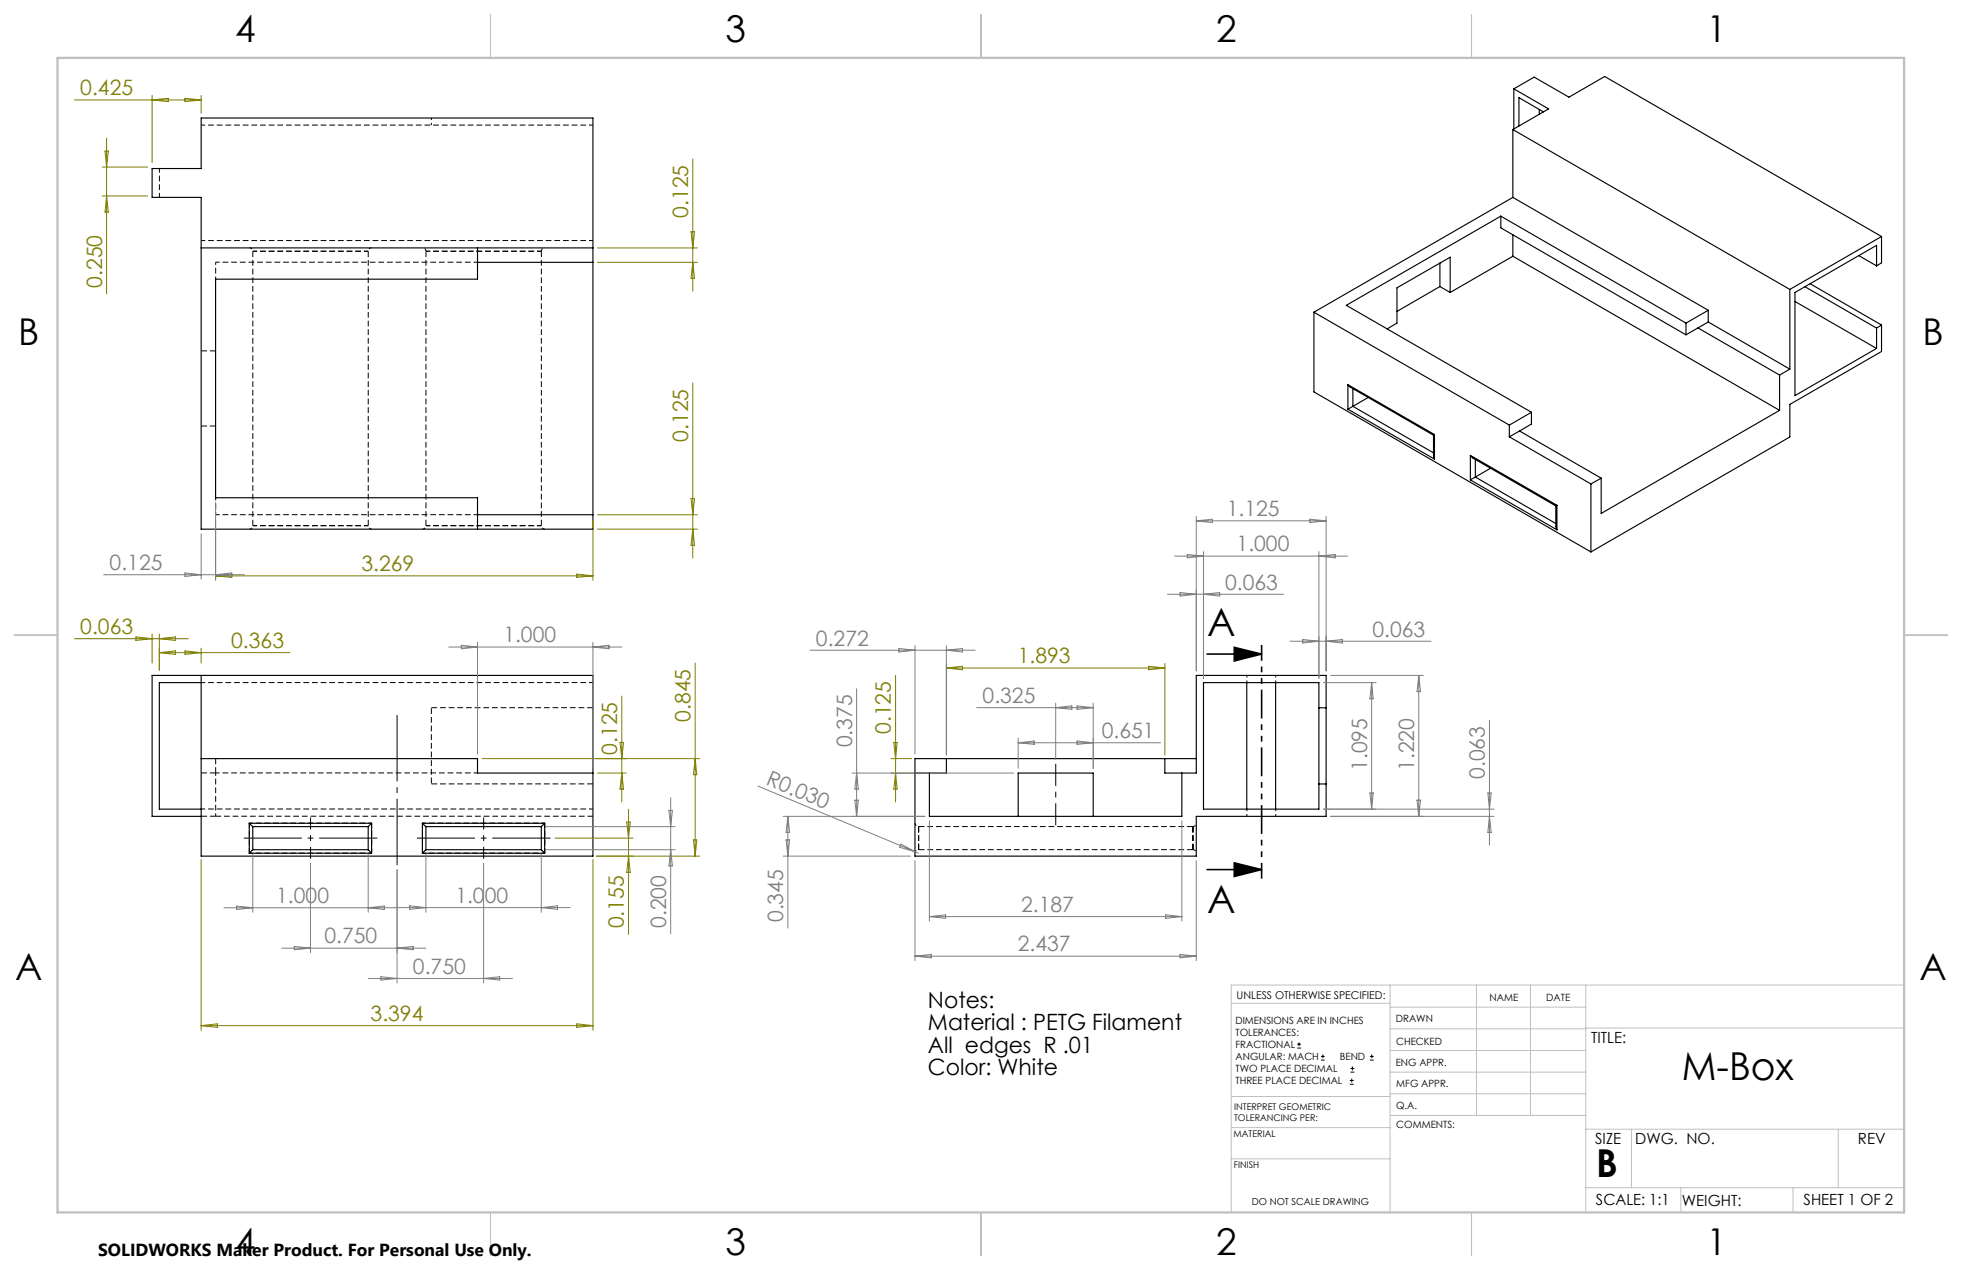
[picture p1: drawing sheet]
<svg xmlns="http://www.w3.org/2000/svg" width="432mm" height="279mm" viewBox="0 0 432 279" stroke-linecap="round" stroke-linejoin="round" font-family="sans-serif">
<path d="M47.5 179.6h83" fill="none" stroke="#000" stroke-width=".22" stroke-dasharray="1.3 .6" stroke-dashoffset=".1" stroke-linecap="butt"/>
<path d="M130.5 27.5h-86.2M47.5 57.7h57.6M130.5 52.9h-86.2M47.5 113.2h57.6M130.5 150.2h-86.2M44.3 178h86.2M47.5 170h57.6" fill="none" stroke="#000" stroke-width=".22" stroke-dasharray="1.3 .6" stroke-dashoffset=".4" stroke-linecap="butt"/>
<g fill="none" stroke="#000" stroke-width=".22" stroke-dasharray="1.3 .6" stroke-dashoffset=".6" stroke-linecap="butt">
<path d="M54.9 54.5a.76 .76 0 0 1 .7 .8M81.8 54.5a.76 .76 0 0 0-.8 .8M93.7 55.3a.76 .76 0 0 0-.7-.8M119.1 55.3a.76 .76 0 0 1 .8-.8M54.9 116.4a.76 .76 0 0 0 .7-.8M81.8 116.4a.76 .76 0 0 1-.8-.8M93 116.4a.76 .76 0 0 0 .7-.8M119.9 116.4a.76 .76 0 0 1-.8-.8M47.5 170v9.6M201.4 181.1a.76 .76 0 0 0 .8 .7M201.4 187.7a.76 .76 0 0 1 .8-.8M262.5 186.9a.76 .76 0 0 1 .8 .8"/>
<path d="M262.5 181.8a.76 .76 0 0 0 .8-.7"/>
</g>
<g fill="none" stroke="#000" stroke-width=".22" stroke-dasharray="1.3 .6" stroke-linecap="butt">
<path d="M44.3 77.2h3.2M44.3 93.7h3.2M55.6 115.6v-60.3M81 115.6v-60.3M93.7 115.6v-60.3M119.1 115.6v-60.3M94.9 155.7h35.6M44.3 170h3.2M44.3 179.6h3.2M47.5 166.9v3.1M94.9 172.5h35.6M202.2 186.9v-5.1"/>
<path d="M202.2 181.8h60.3M202.2 186.9h60.3M202.2 181.8v5.1M262.5 181.8v5.1M262.5 186.9v-5.1"/>
</g>
<path d="M54.9 187.7h26.9M81.8 181.1h-26.9M93 187.7h26.9M119.9 181.1h-26.9" fill="none" stroke="#000" stroke-width=".22" stroke-dasharray="1.3 .6" stroke-dashoffset=".5" stroke-linecap="butt"/>
<path d="M54.9 181.1v6.6M81.8 187.7v-6.6M93 181.1v6.6M119.9 187.7v-6.6" fill="none" stroke="#000" stroke-width=".22" stroke-dasharray="1.3 .6" stroke-dashoffset=".2" stroke-linecap="butt"/>
<path d="M94.9 155.7v16.8" fill="none" stroke="#000" stroke-width=".22" stroke-dasharray="1.3 .6" stroke-dashoffset="-.1" stroke-linecap="butt"/>
<g fill="none" stroke="#000" stroke-width=".25">
<path d="M333.2 19.5l7.6 4.5-7.8 4.5M333.2 19.5l4.4-2.5 7.7 4.4 7.9-4.6 60.9 35.2M333.2 19.5v8.9M44.3 26h86.2v90.4h-86.2v-73h-10.8v-6.3h10.8zM333 28.5l60.9 35.2M333 28.5v14.9M338.8 24.1v1M339.7 24.6l-5.4-3.1v6.2M44.3 54.5h86.2M105.1 54.5v6.9h-57.7v48.1h57.7v6.9M105.1 57.7h25.4M316.9 57.9v5.1"/>
<path d="M330.3 47.6l40.8 23.5M330.3 47.6l-34 19.6 40.7 23.5M330.3 47.6v2.5l40.8 23.6M333 56.4l-13.8 7.9M333 56.4l58.7 33.9M333 43.4l-43.8 25.3M333 43.4l43 24.9M333 51.6v4.8M409.1 56.2l3.9 2.3M413 58.5v-4.5l-18 10.3v22.7l18-10.3M414.1 52l-20.2 11.7M414.1 52v5.8l-1.1 .7"/>
<path d="M289.2 68.7v17.5l60.9 35.2M289.2 68.7l43 24.8M316.9 63l-9.5 5.5M316.9 63l2.3 1.3M319.2 64.3v-7.7l-11.8 6.7v7.8l-2.1 1.3M371.1 71.1v2.6M373.7 72.1l18 10.4M373.7 72.1l-2.6 1.6M376 68.3l-4.9 2.8M376 70.8l17.9 10.4M376 68.3v2.5M376 70.8l-2.3 1.3"/>
<path d="M393.9 63.7v17.5M395 66.3l18 10.4M397.2 63.1l15.8 9.1M398.4 62.4l15.7 9.1M413 72.2v4.5M414.1 71.5v5.8l-20.2 11.7v7.1l-43.8 25.3M414.1 71.5l-1.1 .7M296.7 84.6l.5 .6 18.3 10.5M296.7 84.6l19 11M296.7 84.6v5.4M296.7 90l19 11M297.7 89.4l-1 .6"/>
<path d="M297.7 89.4l17.8 10.2M297.7 85.5v3.9M301.1 87.5l-3.4 1.9M315.5 95.7v4.7l.2 .6M315.7 95.6l-.2 .1M315.7 95.6v5.4M332.2 93.5v2.6M332.2 96.1l17.9 10.4M334.4 94.8l18 10.4M334.4 94.8l-2.2 1.3M337 90.7v2.6l-2.6 1.5M337 90.7l-4.8 2.8"/>
<path d="M391.7 90.3l-39.3 22.7v-7.8M391.7 82.5v7.8M393.9 81.2l-2.2 1.3M105.1 113.2h25.4M323.6 100.2l.5 .6 18.3 10.5M323.6 100.2l19.1 11M323.6 100.2v5.4M323.6 105.6l19.1 11M324.7 105l-1.1 .6M324.7 105l17.7 10.2M324.7 101.1v3.9M328 103l-3.3 2"/>
<path d="M342.4 111.3v4.5l.3 .8M342.7 111.2l-.3 .1M342.7 111.2v5.4M350.1 106.5v14.9M352.4 105.2l-2.3 1.3M44.3 148.6v39.7h86.2v-39.7h-97v31h10.8M44.3 150.2h-9.2v27.8h9.2M264.9 150.2h25.4v27.8h-25.4zM274.4 150.2v27.8M280.7 150.2v27.8M290.3 155.7h1.6M44.3 166.9h60.8v3.2h25.4"/>
<path d="M204.5 170.1v9.5h55.6v-9.5M208.3 166.9v3.2h-6.9M224.1 179.6v-9.5h16.5v9.5M256.4 166.9v3.2h6.9v-21.5h28.6v31h-28.6v8.7h-61.9v-21.4h61.9M290.3 172.5h1.6M54.9 181.1l.7 .8M54.9 181.1h26.9M54.9 181.1v6.6M54.9 187.7h26.9M55.6 186.9l-.7 .8M55.6 181.9v5M55.6 181.9h25.4"/>
<path d="M55.6 186.9h25.4M81 186.9l.8 .8M81 181.9v5M81.8 181.1l-.8 .8M81.8 181.1v6.6M93 181.1l.7 .8M93 181.1h26.9M93 187.7h26.9M93 181.1v6.6M93.7 186.9l-.7 .8M93.7 181.9h25.4M93.7 186.9h25.4"/>
<path d="M93.7 181.9v5M119.1 186.9l.8 .8M119.1 181.9v5M119.9 181.1l-.8 .8M119.9 181.1v6.6"/>
</g>
<path d="M94.9 25.9v1.6M274.4 150.2v-1.6M280.8 148.6v1.6M274.4 179.6v-1.6M280.8 178v1.6" fill="none" stroke="#000" stroke-width=".22" stroke-dasharray="1.3 .6" stroke-dashoffset=".8" stroke-linecap="butt"/>
<path d="M35.1 37v6.4M55.6 55.3h25.4M81 55.3h-25.4M93.7 55.3h25.4M119.1 55.3h-25.4M55.6 115.6h25.4M81 115.6h-25.4M93.7 115.6h25.4M119.1 115.6h-25.4" fill="none" stroke="#000" stroke-width=".22" stroke-dasharray="1.3 .6" stroke-dashoffset=".3" stroke-linecap="butt"/>
<path d="M47.5 57.7v3.7M47.5 109.5v3.7" fill="none" stroke="#000" stroke-width=".22" stroke-dasharray="1.3 .6" stroke-dashoffset=".7" stroke-linecap="butt"/>
<path d="M265.6 143.9h12M271.6 142.4l6 1.5-6 1.5zM265.6 191.3h12M271.6 189.8l6 1.5-6 1.5z" fill="none" stroke="#000" stroke-width=".35"/>
<path d="M68.3 188.9v-9.1M106.4 188.9v-9.1" fill="none" stroke="#000" stroke-width=".22" stroke-dasharray="15.2 1.3 1.3 1.3" stroke-dashoffset="12.6" stroke-linecap="butt"/>
<path d="M53.6 184.4h29.4M91.7 184.4h29.4" fill="none" stroke="#000" stroke-width=".22" stroke-dasharray="15.2 1.3 1.3 1.3" stroke-dashoffset="2.4" stroke-linecap="butt"/>
<path d="M87.4 190.3v-33" fill="none" stroke="#000" stroke-width=".22" stroke-dasharray="15.2 1.3 1.3 1.3" stroke-dashoffset=".6" stroke-linecap="butt"/>
<g fill="none" stroke="#808000" stroke-width=".22">
<path d="M16.4 22h27.9M22.5 36.8h10M23.1 33.2h.7l-.3 3.6zM23.5 30.4v34.2M33.5 21v14.8M33.5 22l3.5-.4v.8zM40.7 21.6l3.6 .4-3.6 .4zM44.3 21v3.9M152.5 35v29.1M22.5 43.1h10M23.5 43.1l.3 3.6h-.7zM131.5 54.5h22"/>
<path d="M131.5 57.7h22M152.1 51h.8l-.4 3.5zM152.5 57.7l.4 3.5h-.8zM152.5 84.3v38.5M47.4 114.3v13.4M130.5 114.5v13.2M131.5 113.2h22M131.5 116.4h22M152.1 109.7h.8l-.4 3.5zM152.5 116.4l.4 3.6h-.8zM33.5 139.5v6.4M35.1 139.5v8"/>
<path d="M47.4 126.7h83.1M47.4 126.7l3.6-.4v.7zM126.9 126.3l3.6 .4-3.6 .3zM16.4 140.5h25M29.9 140.1l3.6 .4-3.6 .4zM35.1 140.5l3.5-.4v.8zM35.1 143.6l3.5-.4v.8zM35.1 143.6h28.7M40.7 143.2l3.6 .4-3.6 .4zM44.3 142.6v3.3M136.8 153.1v23.3M153 145.9v42.4"/>
<path d="M197.1 148.6v27.8M208.3 145.9v20.2M208.3 147h48.1M208.3 147l3.5-.4v.8zM252.8 146.6l3.6 .4-3.6 .4zM256.4 145.9v20.2M106.1 166.9h47.9M131.5 170.1h6.3M136.5 163.3h.7l-.4 3.6zM136.8 170.1l.4 3.5h-.7zM138.3 178v27.6M153 166.9l.4 3.5h-.8z"/>
<path d="M196.1 170.1h7.5M196.1 166.9h4.5M196.7 163.3h.7l-.3 3.6zM197.1 170.1l.3 3.5h-.7zM44.3 189.1v37.6M122.1 184.4h17.2M130.5 189.1v37.6M131.2 188.3h22.8M137.9 180.8h.8l-.4 3.6zM138.3 188.3l.4 3.6h-.8zM152.6 184.8h.8l-.4 3.5zM44.3 225.6h86.2"/>
<path d="M44.3 225.6l3.5-.4v.8zM126.9 225.2l3.6 .4-3.6 .4z"/>
</g>
<g fill="none" stroke="#808080" stroke-width=".22">
<path d="M44.3 117.4v10M47.4 110.5v16.9M263.3 113.6v34M263.3 114.6h28.6M263.3 114.6l3.5-.4v.8zM288.3 114.2l3.6 .4-3.6 .4zM291.9 113.6v34M22.8 126.4h31M40.7 126l3.6 .4-3.6 .4zM47.4 126.4l3.6-.4v.8zM256.9 130.7h25.6M258.5 122.3h38.1"/>
<path d="M259.7 130.4l3.6 .3-3.6 .4zM261.3 122l3.6 .3-3.6 .4zM264.9 121.4v27.8M264.9 130.7l3.5-.3v.7zM290.3 121.4v27.8M290.3 122.3l3.5-.3v.7zM98.7 142.3h38.1M101.5 142l3.6 .3-3.6 .4zM105.1 141.3v24.6M130.5 141.3v27.8M130.5 142.3l3.5-.3v.7zM178.3 143.1h36.3"/>
<path d="M188.5 151.5v28.1M197.8 142.7l3.6 .4-3.6 .3zM201.4 142.1v23.8M208.3 142.1v23.8M208.3 143.1l3.5-.4v.7zM214.9 155.7h25.7M232.3 154.7v12.4M232.3 155.7l3.6-.4v.8zM237 155.3l3.6 .4-3.6 .4zM240.6 154.7v14.4M283.9 141.1h31.1M286.7 140.7l3.6 .4-3.6 .4z"/>
<path d="M291.3 150.2h11.6M291.9 141.1l3.5-.4v.8zM292.8 148.6h20.5M301.9 150.2v27.8M301.9 150.2l.3 3.5h-.7zM312.2 148.6v31M312.2 148.6l.4 3.6h-.7zM327.8 158.5v27.4M147.2 178.3h.8l-.4 3.6zM147.6 175.5v30M166.8 172.9l34.6 14.5M172.4 179.6h31.2"/>
<path d="M173.4 179.6v24.6M173.4 179.6l.4 3.5h-.8zM187.5 170.1h35.6M188.1 176h.8l-.4 3.6zM188.5 170.1l.4 3.5h-.8zM224.1 162.4v6.7M224.1 163.4h31.3M224.1 163.4l3.5-.4v.8zM237 163l3.6 .4-3.6 .4zM291.3 178h37.5M292.8 179.6h36M301.5 174.4h.7l-.3 3.6z"/>
<path d="M311.9 176h.7l-.4 3.6zM327.4 174.4h.8l-.4 3.6zM327.8 179.6l.4 3.5h-.8zM49.3 199.7h38.1M52.1 199.3l3.5 .4-3.5 .4zM55.6 187.9v12.8M68.3 189.9v19.7M81 187.9v12.8M81 199.7l3.6-.4v.8zM87.4 199.7h38.1M87.4 191.3v25M90.2 199.3l3.5 .4-3.5 .4z"/>
<path d="M93.7 187.9v12.8M106.4 189.9v26.4M119.1 187.9v12.8M119.1 199.7l3.6-.4v.8zM120.1 181.9h28.5M120.1 186.9h28.5M147.6 186.9l.4 3.6h-.8zM172.4 188.3h28M173 184.8h.8l-.4 3.5zM198.3 185.7l3.1 1.7-3.4-1zM201.4 189.3v22M201.4 187.4l.7 .3"/>
<path d="M204.5 180.6v22M260.1 180.6v22M263.3 189.3v22M62 208.6h31.7M64.8 208.2l3.5 .4-3.5 .4zM81 215.3h31.8M83.8 214.9l3.6 .4-3.6 .3zM87.4 208.6l3.5-.4v.8zM106.4 215.3l3.6-.4v.7zM201.4 210.4h61.9M201.4 210.4l3.5-.4v.7zM204.5 201.6h55.6"/>
<path d="M204.5 201.6l3.6-.3v.7zM256.5 201.3l3.6 .3-3.6 .4zM259.7 210l3.6 .4-3.6 .3z"/>
</g>
<g fill="none" stroke="#c0c0c0" stroke-width=".22">
<path d="M305.9 216.7v50M324.9 216.7v28.7M336.8 216.7v28.7M349 216.7v50M419.1 216.7h-148.1v50M271 220.7h34.9M305.9 231.1h43.1M305.9 226.3h43.1M305.9 221.6h43.1M305.9 235.9h43.1M349 226.2h70.1M271 255h34.9"/>
<path d="M271 248.1h35M271 241.2h35M305.9 240.6h43.1M306 245.4h43M349 248.4h70.1M359.1 248.4v12.9M404.6 248.4v12.9M349 261.3h70.1M369.9 261.3v5.4M394.6 261.3v5.4"/>
</g>
<path d="M107.9 3.2v9.5M215.9 3.2v9.5M323.8 3.2v9.5M3.1 139.7h9.6M419.1 139.7h9.5M107.9 266.7v9.6M215.9 266.7v9.6M323.8 266.7v9.6" fill="none" stroke="#c0c0c0" stroke-width=".25"/>
<path d="M12.7 12.7h406.4v254h-406.4z" fill="none" stroke="#c0c0c0" stroke-width=".5"/>
<path d="M271.6 142.4l6 1.5-6 1.5zM271.6 189.8l6 1.5-6 1.5z" fill="#000"/>
<g fill="none" stroke="#000" stroke-width=".22">
<path d="M285.5 230.6h.8M285.5 229.7h.8M285.9 229.3v.9M290.7 233.2h.8M290.7 232.4h.8M291.1 232v.8M297.1 238.5h.8M297.1 237.7h.8M297.2 235.9h.9M297.2 235.1h.9M297.5 237.3v.8M297.6 234.6v.9"/>
<path d="M301.5 233.2h.8M301.5 232.4h.8M301.9 232v.8"/>
</g>
<path d="M232.3 181.6v-13.6" fill="none" stroke="#000" stroke-width=".22" stroke-dasharray="15.2 1.3 1.3 1.3" stroke-dashoffset="10.4" stroke-linecap="butt"/>
<path d="M277.7 141.9v51.4" fill="none" stroke="#000" stroke-width=".35" stroke-dasharray="6.3 1.3 1.3 1.3 1.3 1.3" stroke-dashoffset="2.9" stroke-linecap="butt"/>
<g font-size="8.5">
<text x="265.7" y="140">A</text>
<text x="265.7" y="200.9">A</text>
<text x="370.1" y="237.7">M-Box</text>
<text x="351.3" y="259">B</text>
</g>
<g font-size="8.1">
<text x="51.7" y="9.3">4</text>
<text x="159.7" y="9.3">3</text>
<text x="267.6" y="9.3">2</text>
<text x="375.6" y="9.3">1</text>
<text x="4" y="76">B</text>
<text x="423.1" y="76">B</text>
<text x="3.3" y="215.7">A</text>
<text x="422.4" y="215.7">A</text>
<text x="51.7" y="276">4</text>
<text x="159.7" y="276">3</text>
<text x="267.6" y="276">2</text>
<text x="375.6" y="276">1</text>
</g>
<g font-size="4.9">
<text x="204.2" y="221.7">Notes:</text>
<text x="204.2" y="226.7">Material : PETG Filament</text>
<text x="204.2" y="231.6">All edges R .01</text>
<text x="204.2" y="236.6">Color: White</text>
</g>
<g font-size="4.7" fill="#808000">
<text x="17.7" y="21">0.425</text>
<text x="151.5" y="47.9" transform="rotate(-90 151.5 47.9)">0.125</text>
<text x="22.5" y="63.3" transform="rotate(-90 22.5 63.3)">0.250</text>
<text x="151.5" y="97.2" transform="rotate(-90 151.5 97.2)">0.125</text>
<text x="79.5" y="125.6">3.269</text>
<text x="17.7" y="139.5">0.063</text>
<text x="50.9" y="142.6">0.363</text>
<text x="224" y="145.9">1.893</text>
<text x="152" y="158.8" transform="rotate(-90 152 158.8)">0.845</text>
<text x="196.1" y="161.5" transform="rotate(-90 196.1 161.5)">0.125</text>
<text x="135.8" y="166" transform="rotate(-90 135.8 166)">0.125</text>
<text x="137.3" y="204.3" transform="rotate(-90 137.3 204.3)">0.155</text>
<text x="81.6" y="224.6">3.394</text>
</g>
<g font-size="4.7" fill="#808080">
<text x="270" y="113.6">1.125</text>
<text x="24.1" y="125.4">0.125</text>
<text x="272.2" y="121.3">1.000</text>
<text x="269.6" y="129.7">0.063</text>
<text x="110.8" y="141.3">1.000</text>
<text x="179.6" y="142">0.272</text>
<text x="302.1" y="140">0.063</text>
<text x="216.3" y="154.7">0.325</text>
<text x="187.5" y="164.4" transform="rotate(-90 187.5 164.4)">0.375</text>
<text x="242.5" y="162.4">0.651</text>
<text x="168.4" y="172.5" transform="rotate(23 168.4 172.5)">R0.030</text>
<text x="300.9" y="169.6" transform="rotate(-90 300.9 169.6)">1.095</text>
<text x="311.3" y="169.6" transform="rotate(-90 311.3 169.6)">1.220</text>
<text x="326.8" y="171.4" transform="rotate(-90 326.8 171.4)">0.063</text>
<text x="60.8" y="198.7">1.000</text>
<text x="100.2" y="198.6">1.000</text>
<text x="172.4" y="202.9" transform="rotate(-90 172.4 202.9)">0.345</text>
<text x="224.7" y="200.6">2.187</text>
<text x="71.4" y="207.6">0.750</text>
<text x="146.6" y="204.1" transform="rotate(-90 146.6 204.1)">0.200</text>
<text x="224" y="209.3">2.437</text>
<text x="90.9" y="214.2">0.750</text>
</g>
<text font-size="3.8" x="21.6" y="276.3">SOLIDWORKS Maker Product. For Personal Use Only.</text>
<g font-size="3.4">
<text x="350.2" y="229.5">TITLE:</text>
<text x="351.1" y="251.6">SIZE</text>
<text x="359.9" y="251.6">DWG. NO.</text>
<text x="408.9" y="251.7">REV</text>
<text x="351.2" y="265.2">SCALE: 1:1</text>
<text x="370.1" y="265.3">WEIGHT:</text>
<text x="396.9" y="265.2">SHEET 1 OF 2</text>
</g>
<text font-size="2.4" x="272.2" y="219.7">UNLESS OTHERWISE SPECIFIED:</text>
<g font-size="2.2">
<text x="327.8" y="220.1">NAME</text>
<text x="340.3" y="220.2">DATE</text>
<text x="271.9" y="225.3">DIMENSIONS ARE IN INCHES</text>
<text x="271.9" y="227.9">TOLERANCES:</text>
<text x="307.2" y="224.9">DRAWN</text>
<text x="271.9" y="230.6">FRACTIONAL</text>
<text x="271.9" y="233.2">ANGULAR: MACH</text>
<text x="294.9" y="233.2">BEND</text>
<text x="307.3" y="229.8">CHECKED</text>
<text x="271.9" y="235.9">TWO PLACE DECIMAL</text>
<text x="271.9" y="238.5">THREE PLACE DECIMAL</text>
<text x="307.2" y="234.4">ENG APPR.</text>
<text x="307.3" y="239.2">MFG APPR.</text>
<text x="307.3" y="243.9">Q.A.</text>
<text x="307.3" y="248.1">COMMENTS:</text>
</g>
<text font-size="2.1" x="275.5" y="265.1">DO NOT SCALE DRAWING</text>
<g font-size="2">
<text x="271.6" y="244.1">INTERPRET GEOMETRIC</text>
<text x="271.5" y="250.2">MATERIAL</text>
<text x="271.6" y="246.6">TOLERANCING PER:</text>
<text x="271.5" y="257">FINISH</text>
</g>
</svg>
